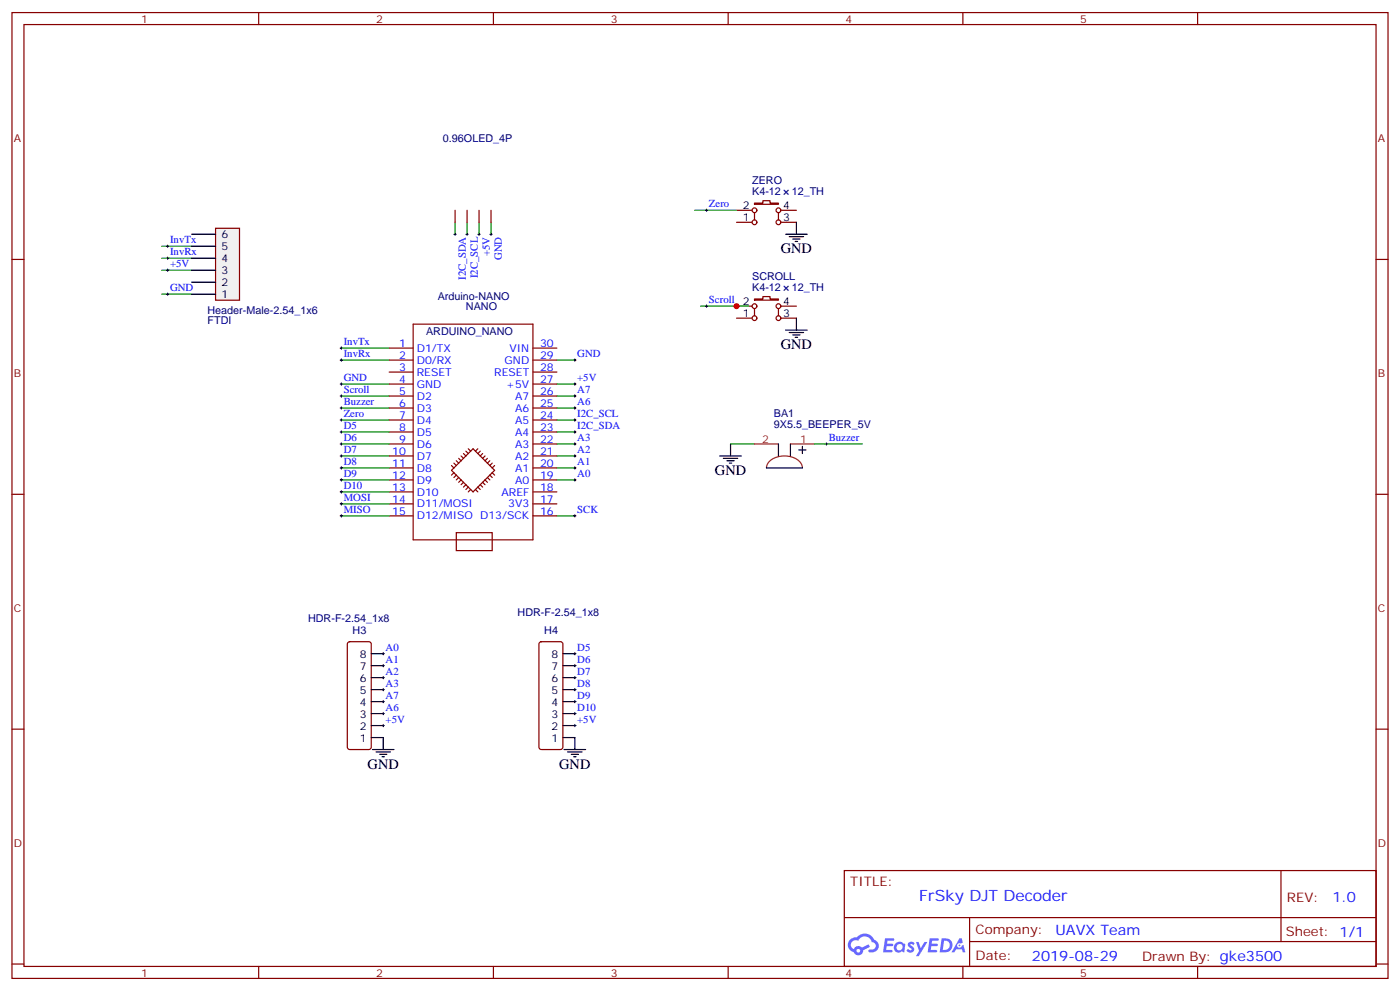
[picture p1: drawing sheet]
<svg xmlns="http://www.w3.org/2000/svg" width="412mm" height="292mm" viewBox="0 0 412 292" stroke-linecap="round" stroke-linejoin="round" font-family="sans-serif">
<g fill="none" stroke="#870000" stroke-width=".35">
<path d="M3.5 3.7h405.4v284.3h-405.4zM7.1 7.2h398.2v277.3h-398.2zM76.2 3.7v3.5M145.3 3.7v3.5M214.5 3.7v3.5M283.6 3.7v3.5M352.8 3.7v3.5M3.5 76.4h3.6M405.3 76.4h3.6M3.5 145.5h3.6M405.3 145.5h3.6M3.5 214.7h3.6"/>
<path d="M405.3 214.7h3.6M248.7 256.3h156.6v28.2h-156.6zM377.3 256.3v20.9M248.7 270.1h156.5M285.6 277.2h119.6M285.6 270.1v14.2M3.5 283.8h3.6M76.2 284.5v3.5M145.3 284.5v3.5M214.5 284.5v3.5M283.6 284.5v3.5M352.8 284.5v3.5"/>
<path d="M405.3 283.8h3.6"/>
</g>
<g fill="#5487ff">
<path d="M267.7 277.5a1.22 1.22 0 0 1 1.7 .2l-.4 .6a.47 .47 0 0 0-.3-.4 .47 .47 0 0 0-.5 .2l.1 .2a1.14 1.14 0 0 1 .8 1.8 1.14 1.14 0 0 1-1.9 0l-.2-.2 .5-.6 .7 .5a.29 .29 0 0 0 .3-.3 .29 .29 0 0 0-.2-.3 1.04 1.04 0 0 1-.6-1.7z"/>
<path d="M260.7 276.2h2.4l.3 .2-.2 .5-1.8 .1-.1 .8h1.5l.3 .4-.3 .4h-1.6l-.2 1.1h1.7l.2 .3-.2 .3-2.6 .1z"/>
<path d="M273.8 276.2h2.4l.3 .2-.1 .5-1.8 .1-.2 .8h1.6l.3 .4-.4 .4-1.6-.1-.1 1.1 1.7 .1 .2 .3-.2 .3-2.6 .1z"/>
<path d="M282.6 276.2h.7l.3 1.3-.6 .3a.69 .69 0 0 0-1 .3 .69 .69 0 0 0 .4 .9 .69 .69 0 0 0 .9-.6l.5-.2 .6 2.2h-.8l-.2-.9h-1.8l-.5 .9h-.8z"/>
<path d="M269.8 277.3h.8l.6 1.8 1.1-1.8h.9l-2.6 4.2h-.8l.9-1.5z"/>
<path d="M277.4 276.2l-.6 4.2h1.3a2.11 2.11 0 0 0 2.5-2.1 2.11 2.11 0 0 0-2.5-2.1zM278.1 277a1.39 1.39 0 0 1 1.7 1.4 1.39 1.39 0 0 1-1.8 1.2h-.3z"/>
<path d="M263.7 277.8a1.54 1.54 0 0 0-.1 2.2 1.54 1.54 0 0 0 2.2 .1l.6 .3 .3-2.3-.2-.3h-.4a1.49 1.49 0 0 0-2.4 0zM264 278.8a.94 .94 0 0 1 1.8 0 .94 .94 0 0 1-1.8 0z"/>
<path d="M250.4 276.6a2.18 2.18 0 0 0 1.1 3.7 1.44 1.44 0 0 0 1.6 .9 1.44 1.44 0 0 0 1.2-1.4l2-1.1-.5-.7-1.9 1a1.47 1.47 0 0 0-2.4 .4 1.39 1.39 0 0 1-.7-1.9 1.39 1.39 0 0 1 2-.5 2.12 2.12 0 0 1 2.2-1.3 2.12 2.12 0 0 1 1.9 1.7 1.14 1.14 0 0 1 1.1 1.4 1.14 1.14 0 0 1-1.7 .7 .43 .43 0 0 0-.5 .4 .43 .43 0 0 0 .4 .5 1.98 1.98 0 0 0 2.5-1.2 1.98 1.98 0 0 0-1.2-2.6 3.1 3.1 0 0 0-5.3-.6l-.9 .1zM252.3 279.9a.55 .55 0 0 1 1.1 0 .55 .55 0 0 1-1.1 0z"/>
<circle cx="282.6" cy="278.3" r=".26"/>
</g>
<g fill="none" stroke="#000" stroke-width=".29">
<path d="M49 76h.7M49 79.6h.7M49 72.5h.7M49.4 72.1v.7M49.4 75.7v.7M49.4 79.2v.7M133.7 69h.7M134.1 68.6v.7M137.2 69h.7M137.6 68.6v.7M140.8 69h.7M141.1 68.6v.7"/>
<path d="M144.3 69h.7M144.6 68.6v.7M207.8 61.9h.7M208.1 61.6v.7M49 86.6h.7M49.4 86.3v.7M207.8 90.1h.7M208.1 89.8v.7M100.2 113.1h.7M100.2 106h.7M100.2 116.6h.7M100.2 102.5h.7"/>
<path d="M100.5 102.1v.7M100.5 105.7v.7M100.5 112.7v.7M100.5 116.2v.7M100.5 119.8v.7M169 113.1h.7M169 106h.7M169.3 105.7v.7M169.3 112.7v.7M100.2 123.6h.7M100.2 120.1h.7M100.5 123.3v.7"/>
<path d="M169 123.6h.7M169 127.2h.7M169.3 123.3v.7M169.3 126.8v.7M243.1 130.7h.7M243.4 130.4v.7"/>
</g>
<g fill="none" stroke="#008700" stroke-width=".35">
<path d="M47.6 72.5h8.8M47.6 79.6h8.8M47.6 76h8.8M134.1 65.4v3.6M137.6 65.4v3.6M141.1 65.4v3.6M144.6 65.4v3.6M204.6 61.9h12.4M47.6 86.6h8.8M206.4 90.1h14.1M100.5 113.1h14.2M100.5 106h14.2"/>
<path d="M100.5 116.6h14.2M100.5 102.5h14.2M164 113.1h5.3M164 106h5.3M100.5 123.6h14.2M100.5 120.1h14.2M164 123.6h5.3M164 127.2h5.3M215.2 130.7h7M243.4 130.7h10.6"/>
</g>
<g fill="none" stroke="#870000" stroke-width=".35">
<path d="M222.2 59.8h2.5v-.7h2.1v.7h2.5v.3h-7.1zM134.1 61.9v3.5M137.6 61.9v3.5M141.1 61.9v3.5M144.6 61.9v3.5M217 65.4h4.5M217 61.9h4.5M222.2 62.6v2.1M229.3 62.6v2.1M230 65.4h4.6M230 61.9h4.6M121.7 95.4h35.3v63.5h-35.3z"/>
<path d="M217 93.7h4.5M217 90.1h4.5M222.2 88h2.5v-.7h2.1v.7h2.5v.4h-7.1zM222.2 90.8v2.2M229.3 90.8v2.2M230 93.7h4.6M230 90.1h4.6M114.7 116.6h7M114.7 113.1h7M114.7 109.5h7M114.7 106h7M114.7 102.5h7"/>
<path d="M157 116.6h7M157 113.1h7M157 109.5h7M157 106h7M157 102.5h7M114.7 137.8h7M114.7 134.2h7M114.7 130.7h7M114.7 127.2h7M114.7 123.6h7M114.7 120.1h7M133 138.5l6.3-6.4 6.4 6.4-6.4 6.3z"/>
<path d="M133 137.1l.7 .7M133.7 136.3l.7 .8M133.7 139.2l-.7 .7M134.4 139.9l-.7 .7M134.4 135.6l.7 .7M135.1 134.9l.7 .7M135.8 134.2l.7 .7M136.5 133.5l.7 .7M137.2 132.8l.7 .7M137.9 132.1l.7 .7M140.8 132.1l-.7 .7M141.5 132.8l-.7 .7"/>
<path d="M142.2 133.5l-.7 .7M142.9 134.2l-.7 .7M143.6 134.9l-.7 .7M144.3 139.9l.7 .7M144.3 135.6l-.7 .7M145 139.2l.7 .7M145 136.3l-.7 .8M145.7 137.1l-.7 .7M157 137.8h7M157 134.2h7M157 130.7h7M157 127.2h7"/>
<path d="M157 123.6h7M157 120.1h7M114.7 148.3h7M114.7 144.8h7M114.7 141.3h7M114.7 151.9h7M134.4 156.8h10.6v5.3h-10.6zM135.1 140.6l-.7 .7M135.8 141.3l-.7 .7M136.5 142l-.7 .7M137.2 142.7l-.7 .7M137.9 143.4l-.7 .7"/>
<path d="M138.6 144.1l-.7 .7M140.1 144.1l.7 .7M140.8 143.4l.7 .7M141.5 142.7l.7 .7M142.2 142l.7 .7M142.9 141.3l.7 .7M143.6 140.6l.7 .7M157 148.3h7M157 144.8h7M157 141.3h7M157 151.9h7"/>
<circle cx="222.3" cy="65.4" r=".71"/>
<circle cx="222.3" cy="61.9" r=".71"/>
<circle cx="229.3" cy="61.9" r=".71"/>
<circle cx="229.3" cy="65.4" r=".71"/>
<circle cx="222.3" cy="90.1" r=".71"/>
<circle cx="222.3" cy="93.7" r=".71"/>
<circle cx="229.3" cy="90.1" r=".71"/>
<circle cx="229.3" cy="93.7" r=".71"/>
</g>
<g fill="none" stroke="#000" stroke-width=".35">
<path d="M231.4 69h6.4M232.5 69.7h4.2M233.5 70.4h2.2M234.2 71.1h.7M234.6 65.4v3.6M231.4 97.2h6.4M232.5 97.9h4.2M233.5 98.6h2.2M234.2 99.3h.7M234.6 93.7v3.5M212 134.2h6.4M213.1 134.9h4.2"/>
<path d="M214.1 135.6h2.2M214.8 136.3h.7M215.2 130.7v3.5M225.8 137.8h10.6M229.3 130.7v3.5M232.8 130.7v3.5M235.3 132.5h2.1M236.4 131.4v2.1"/>
</g>
<path d="M222.2 130.7h7.1M225.8 137.8a4.3 4.3 0 0 1 4.3-3.5 5.6 5.6 0 0 1 6.2 2.8l.1 .7M232.8 130.7h7.1" fill="none" stroke="#8c2424" stroke-width=".35"/>
<path d="M63.5 67.2h7.1v21.2h-7.1z" fill="#f0f0f0" stroke="#870000" stroke-width=".35"/>
<g fill="none" stroke="#000" stroke-width=".35">
<path d="M56.4 79.6h7.1M56.4 76h7.1M56.4 72.5h7.1M56.4 69h7.1M56.4 86.6h7.1M56.4 83.1h7.1M109.4 199.5h3.5M109.4 196h3.5M109.4 192.4h3.5M165.8 199.5h3.5M165.8 196h3.5M165.8 192.4h3.5"/>
<path d="M109.4 217.1h3.5v3.6M109.4 213.6h3.5M109.4 210.1h3.5M109.4 206.6h3.5M109.4 203h3.5M165.8 217.1h3.5v3.6M165.8 213.6h3.5M165.8 210.1h3.5M165.8 206.6h3.5M165.8 203h3.5M109.7 220.7h6.4M110.8 221.4h4.2"/>
<path d="M111.8 222.1h2.1M112.5 222.8h.7M166.2 220.7h6.3M167.2 221.4h4.2M168.3 222.1h2.1M169 222.8h.7"/>
</g>
<g fill="none" stroke="#008700" stroke-width=".35">
<path d="M164 116.6h5.3M100.5 130.7h14.2M100.5 137.8h14.2M100.5 134.2h14.2M100.5 127.2h14.2M164 130.7h5.3M164 137.8h5.3M164 134.2h5.3M164 120.1h5.3M239.9 130.7h3.5M100.5 141.3h14.2M100.5 151.9h14.2"/>
<path d="M100.5 148.3h14.2M100.5 144.8h14.2M164 141.3h5.3M164 151.9h5.3"/>
</g>
<g fill="none" stroke="#000" stroke-width=".29">
<path d="M169 116.6h.7M169.3 116.2v.7M169.3 119.8v.7M100.2 134.2h.7M100.2 137.8h.7M100.2 130.7h.7M100.2 127.2h.7M100.5 126.8v.7M100.5 130.4v.7M100.5 133.9v.7M100.5 137.4v.7M169 134.2h.7"/>
<path d="M169 137.8h.7M169 130.7h.7M169 120.1h.7M169.3 130.4v.7M169.3 133.9v.7M169.3 137.4v.7M100.2 141.3h.7M100.2 151.9h.7M100.2 148.3h.7M100.2 144.8h.7M100.5 140.9v.7M100.5 144.5v.7"/>
<path d="M100.5 148v.7M100.5 151.5v.7M169 141.3h.7M169 151.9h.7M169.3 140.9v.7M169.3 151.5v.7M112.5 192.4h.7M112.5 196h.7M112.5 199.5h.7M112.9 192.1v.7M112.9 195.6v.7M112.9 199.1v.7"/>
<path d="M169 192.4h.7M169 196h.7M169 199.5h.7M169.3 192.1v.7M169.3 195.6v.7M169.3 199.1v.7M112.5 203h.7M112.5 206.6h.7M112.5 210.1h.7M112.5 213.6h.7M112.9 202.7v.7M112.9 206.2v.7"/>
<path d="M112.9 209.7v.7M112.9 213.3v.7M169 203h.7M169 206.6h.7M169 210.1h.7M169 213.6h.7M169.3 202.7v.7M169.3 206.2v.7M169.3 209.7v.7M169.3 213.3v.7"/>
</g>
<path d="M102.5 189.1l.5-.2h5.7l.5 .2 .2 .5v30.4l-.3 .5-.4 .2h-5.7l-.5-.3-.2-.4v-30.4zM159 189.1l.5-.2h5.6l.5 .2 .2 .5v30.4l-.2 .5-.5 .2h-5.6l-.5-.3-.3-.4v-30.4z" fill="none" stroke="#870000" stroke-width=".35"/>
<circle cx="217" cy="90.1" r=".88" fill="#c00"/>
<text font-size="4.6" fill="#00f" x="270.8" y="265.3">FrSky DJT Decoder</text>
<g font-size="4.2">
<text x="230" y="74.6">GND</text>
<text x="230" y="102.8">GND</text>
<text x="210.6" y="139.9">GND</text>
<text x="108.3" y="226.3">GND</text>
<text x="164.7" y="226.3">GND</text>
</g>
<g font-size="4.2" fill="#00f">
<text x="392.5" y="265.6">1.0</text>
<text x="310.9" y="275.1">UAVX Team</text>
<text x="304" y="282.9">2019-08-29</text>
</g>
<g font-size="3.9" fill="#800">
<text x="250.5" y="260.9">TITLE:</text>
<text x="379.1" y="265.6">REV:</text>
<text x="287.4" y="275.1">Company:</text>
<text x="378.7" y="275.7">Sheet: 1/1</text>
<text x="287.4" y="282.8">Date:</text>
<text x="336.4" y="282.8">Drawn By: gke3500</text>
</g>
<g font-size="3.2" fill="#800">
<text x="41.6" y="6.7">1</text>
<text x="110.8" y="6.7">2</text>
<text x="179.9" y="6.7">3</text>
<text x="249.1" y="6.7">4</text>
<text x="318.2" y="6.7">5</text>
<text x="4.1" y="41.8">A</text>
<text x="405.9" y="41.8">A</text>
<text x="4.1" y="110.9">B</text>
<text x="405.9" y="110.9">B</text>
<text x="4.1" y="180.1">C</text>
<text x="405.9" y="180.1">C</text>
<text x="4.1" y="249.2">D</text>
<text x="405.9" y="249.2">D</text>
<text x="41.6" y="287.5">1</text>
<text x="110.8" y="287.5">2</text>
<text x="179.9" y="287.5">3</text>
<text x="249.1" y="287.5">4</text>
<text x="318.2" y="287.5">5</text>
</g>
<g font-size="3.2" fill="#000080">
<text x="130.5" y="41.9">0.96OLED_4P</text>
<text x="221.6" y="57.3">K4-12</text>
<text x="221.6" y="54.2">ZERO</text>
<text x="233.2" y="57.3">12_TH</text>
<text x="221.6" y="82.4">SCROLL</text>
<text x="128.9" y="88.2">Arduino-NANO</text>
<text x="221.6" y="85.5">K4-12</text>
<text x="233.2" y="85.5">12_TH</text>
<text x="61.1" y="92.3">Header-Male-2.54_1x6</text>
<text x="61.1" y="95.5">FTDI</text>
<text x="137.2" y="91.2">NANO</text>
<text x="125.5" y="98.5">ARDUINO_NANO</text>
<text x="228" y="122.9">BA1</text>
<text x="228" y="126">9X5.5_BEEPER_5V</text>
<text x="90.7" y="183">HDR-F-2.54_1x8</text>
<text x="152.5" y="181.2">HDR-F-2.54_1x8</text>
<text x="103.9" y="186.5">H3</text>
<text x="160.3" y="186.5">H4</text>
</g>
<g font-size="3.2" fill="#00f">
<text x="208.8" y="61">Zero</text>
<text x="50.1" y="71.6">InvTx</text>
<text x="50.1" y="75.1">InvRx</text>
<text x="144.3" y="75.4" transform="rotate(-90 144.3 75.4)">+5V</text>
<text x="147.8" y="76.6" transform="rotate(-90 147.8 76.6)">GND</text>
<text x="50.1" y="78.7">+5V</text>
<text x="137.2" y="82.4" transform="rotate(-90 137.2 82.4)">I2C_SDA</text>
<text x="140.8" y="81.9" transform="rotate(-90 140.8 81.9)">I2C_SCL</text>
<text x="50.1" y="85.7">GND</text>
<text x="208.8" y="89.3">Scroll</text>
<text x="101.2" y="101.6">InvTx</text>
<text x="101.2" y="105.1">InvRx</text>
<text x="117.6" y="105.7">2</text>
<text x="117.6" y="102.1">1</text>
<text x="122.8" y="107.1">D0/RX</text>
<text x="122.8" y="103.5">D1/TX</text>
<text x="148.6" y="107.1">GND</text>
<text x="150.1" y="103.5">VIN</text>
<text x="159.1" y="102.1">30</text>
<text x="159.1" y="105.7">29</text>
<text x="170" y="105.1">GND</text>
<text x="101.2" y="112.2">GND</text>
<text x="117.6" y="112.7">4</text>
<text x="117.6" y="109.2">3</text>
<text x="122.8" y="110.6">RESET</text>
<text x="145.6" y="110.6">RESET</text>
<text x="159.1" y="109.2">28</text>
<text x="159.1" y="112.7">27</text>
<text x="170" y="112.2">+5V</text>
<text x="101.2" y="119.2">Buzzer</text>
<text x="101.2" y="115.7">Scroll</text>
<text x="117.6" y="119.8">6</text>
<text x="117.6" y="116.2">5</text>
<text x="122.8" y="117.7">D2</text>
<text x="122.8" y="114.1">GND</text>
<text x="149.1" y="114.1">+5V</text>
<text x="151.7" y="117.7">A7</text>
<text x="159.1" y="116.2">26</text>
<text x="159.1" y="119.8">25</text>
<text x="170" y="119.2">A6</text>
<text x="170" y="115.7">A7</text>
<text x="101.2" y="122.8">Zero</text>
<text x="117.6" y="123.3">7</text>
<text x="122.8" y="124.7">D4</text>
<text x="122.8" y="121.2">D3</text>
<text x="151.7" y="121.2">A6</text>
<text x="151.7" y="124.7">A5</text>
<text x="159.1" y="123.3">24</text>
<text x="170" y="122.8">I2C_SCL</text>
<text x="101.2" y="129.8">D6</text>
<text x="101.2" y="126.3">D5</text>
<text x="117.6" y="130.4">9</text>
<text x="117.6" y="126.8">8</text>
<text x="122.8" y="131.8">D6</text>
<text x="122.8" y="128.2">D5</text>
<text x="151.7" y="128.2">A4</text>
<text x="151.7" y="131.8">A3</text>
<text x="159.1" y="126.8">23</text>
<text x="159.1" y="130.4">22</text>
<text x="170" y="126.3">I2C_SDA</text>
<text x="170" y="129.8">A3</text>
<text x="244.1" y="129.8">Buzzer</text>
<text x="101.2" y="136.9">D8</text>
<text x="101.2" y="133.3">D7</text>
<text x="115.6" y="137.4">11</text>
<text x="115.6" y="133.9">10</text>
<text x="122.8" y="135.3">D7</text>
<text x="151.7" y="135.3">A2</text>
<text x="159.1" y="133.9">21</text>
<text x="159.1" y="137.4">20</text>
<text x="170" y="133.3">A2</text>
<text x="170" y="136.9">A1</text>
<text x="101.2" y="143.9">D10</text>
<text x="101.2" y="140.4">D9</text>
<text x="115.6" y="140.9">12</text>
<text x="122.8" y="142.3">D9</text>
<text x="122.8" y="138.8">D8</text>
<text x="151.7" y="138.8">A1</text>
<text x="151.7" y="142.3">A0</text>
<text x="159.1" y="140.9">19</text>
<text x="170" y="140.4">A0</text>
<text x="101.2" y="147.5">MOSI</text>
<text x="115.6" y="148">14</text>
<text x="115.6" y="144.5">13</text>
<text x="122.8" y="149.4">D11/MOSI</text>
<text x="122.8" y="145.9">D10</text>
<text x="147.7" y="145.9">AREF</text>
<text x="149.7" y="149.4">3V3</text>
<text x="159.1" y="144.5">18</text>
<text x="159.1" y="148">17</text>
<text x="101.2" y="151">MISO</text>
<text x="115.6" y="151.5">15</text>
<text x="122.8" y="152.9">D12/MISO D13/SCK</text>
<text x="159.1" y="151.5">16</text>
<text x="170" y="151">SCK</text>
<text x="113.6" y="191.6">A0</text>
<text x="170" y="191.6">D5</text>
<text x="113.6" y="195.1">A1</text>
<text x="170" y="195.1">D6</text>
<text x="113.6" y="198.6">A2</text>
<text x="113.6" y="202.1">A3</text>
<text x="170" y="198.6">D7</text>
<text x="170" y="202.1">D8</text>
<text x="113.6" y="205.7">A7</text>
<text x="113.6" y="209.2">A6</text>
<text x="170" y="205.7">D9</text>
<text x="170" y="209.2">D10</text>
<text x="113.6" y="212.7">+5V</text>
<text x="170" y="212.7">+5V</text>
</g>
<g font-size="3.2">
<text x="218.8" y="65.1">1</text>
<text x="218.8" y="61.6">2</text>
<text x="230.7" y="65.1">3</text>
<text x="230.7" y="61.6">4</text>
<text x="65.3" y="70">6</text>
<text x="65.3" y="77.1">4</text>
<text x="65.3" y="73.6">5</text>
<text x="65.3" y="80.6">3</text>
<text x="65.3" y="87.7">1</text>
<text x="65.3" y="84.1">2</text>
<text x="218.8" y="89.8">2</text>
<text x="230.7" y="89.8">4</text>
<text x="218.8" y="93.3">1</text>
<text x="230.7" y="93.3">3</text>
<text x="106" y="197.4">7</text>
<text x="106" y="193.9">8</text>
<text x="162.5" y="197.4">7</text>
<text x="162.5" y="193.9">8</text>
<text x="106" y="200.9">6</text>
<text x="162.5" y="200.9">6</text>
<text x="106" y="208">4</text>
<text x="106" y="204.4">5</text>
<text x="162.5" y="208">4</text>
<text x="162.5" y="204.4">5</text>
<text x="106" y="215">2</text>
<text x="106" y="211.5">3</text>
<text x="162.5" y="215">2</text>
<text x="162.5" y="211.5">3</text>
<text x="106" y="218.5">1</text>
<text x="162.5" y="218.5">1</text>
</g>
<g font-size="3.2" fill="#8d2323">
<text x="224.5" y="130.4">2</text>
<text x="235.7" y="130.4">1</text>
</g>
</svg>
